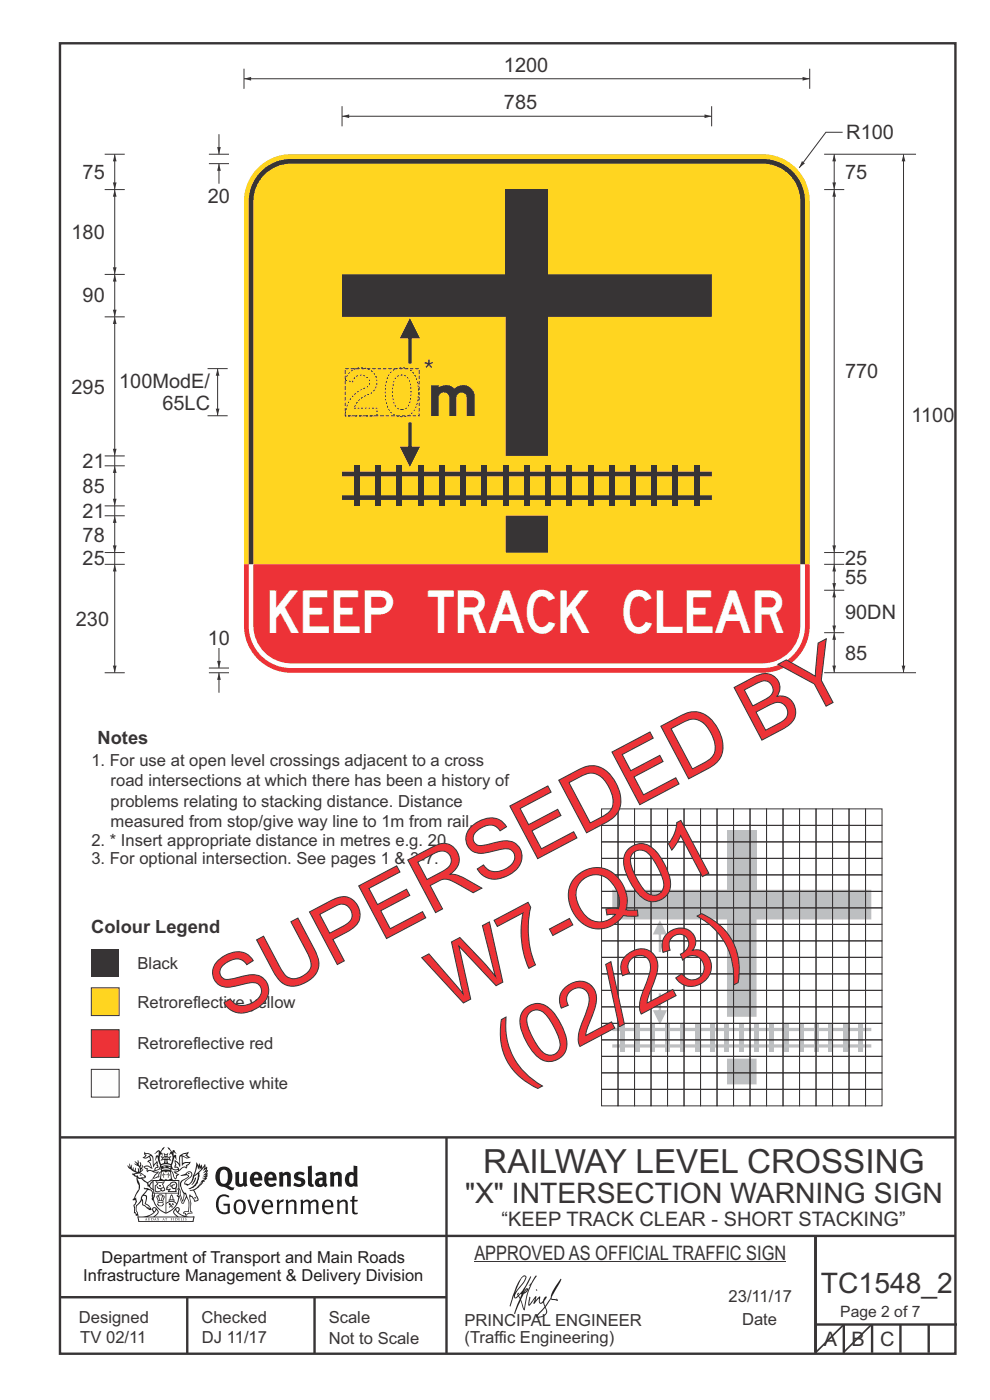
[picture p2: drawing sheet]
<svg xmlns="http://www.w3.org/2000/svg" width="210mm" height="297mm" viewBox="0 0 210 297" stroke-linecap="round" stroke-linejoin="round" font-family="sans-serif">
<g fill="none" stroke="#373435" stroke-width=".51">
<path d="M12.7 9.2h190v278h-190zM12.7 241.3h190M94.7 241.4v45.8M12.7 275.2h82M12.7 262.2h190.1M39.7 275.2v12M66.7 275.2v12M173 262.1v24.9M173 281h30M179 281v6M185 281v6M191 281v6"/>
<path d="M197 281v6"/>
</g>
<path d="M19.4 201.4h5.9v5.9h-5.9z" fill-rule="evenodd" fill="#373435"/>
<path d="M19.4 209.6h5.9v5.8h-5.9z" fill-rule="evenodd" fill="#ffd520" stroke="#373435" stroke-width=".21"/>
<path d="M19.4 218.4h5.9v5.9h-5.9z" fill-rule="evenodd" fill="#ed3237" stroke="#373435" stroke-width=".21"/>
<path d="M19.4 226.9h5.9v5.8h-5.9z" fill-rule="evenodd" fill="#fefefe" stroke="#373435" stroke-width=".21"/>
<path d="M179 281l-6 6" fill="none" stroke="#373435" stroke-width=".35"/>
<path d="M55.1 35.2a9.9 9.9 0 0 1 6.6-2.5h100.1a10 10 0 0 1 10 10v77h-120v-77a9.9 9.9 0 0 1 3.3-7.5z" fill-rule="evenodd" fill="#ffd520"/>
<path d="M55.4 36.4a8.9 8.9 0 0 1 6.3-2.7h100.1a9 9 0 0 1 9 9v78l-118-1v1v-78a8.9 8.9 0 0 1 2.6-6.3z" fill-rule="evenodd" fill="#373435"/>
<path d="M56.1 37.1a7.9 7.9 0 0 1 5.6-2.4h100.1a8 8 0 0 1 8 8v78h-116v-78a7.9 7.9 0 0 1 2.3-5.6z" fill-rule="evenodd" fill="#ffd520"/>
<path d="M51.8 119.7h120v13.1a10 10 0 0 1-10 9.9h-100.1a10 10 0 0 1-9.9-9.9z" fill-rule="evenodd" fill="#ed3237"/>
<path d="M52.8 119.7h118v13.1a9 9 0 0 1-9 8.9h-100.1a9 9 0 0 1-8.9-8.9z" fill-rule="evenodd" fill="#fefefe"/>
<path d="M53.8 119.7h116v13.1a8 8 0 0 1-8 7.9h-100.1a8 8 0 0 1-7.9-7.9z" fill-rule="evenodd" fill="#ed3237"/>
<path d="M178.7 28.1h-3.5l-5.7 7.5" fill="none" stroke="#373435" stroke-width=".21"/>
<path d="M170.1 34.2l.6 .4-1.2 1z" fill="#373435"/>
<path d="M177 134.2v8.5" fill="none" stroke="#373435" stroke-width=".21"/>
<g fill="#373435">
<path d="M177 134.2l.3 1.5h-.7z"/>
<path d="M176.6 141.2h.7l-.3 1.5z"/>
</g>
<path d="M174.8 134.2h4.3M177 125.2v9M174.8 142.7h19.5" fill="none" stroke="#373435" stroke-width=".21"/>
<g fill="#373435">
<path d="M177 125.2l.3 1.5h-.7z"/>
<path d="M176.6 132.7h.7l-.3 1.5z"/>
</g>
<path d="M177 119.7v5.5M174.8 125.2h4.3" fill="none" stroke="#373435" stroke-width=".21"/>
<g fill="#373435">
<path d="M177 119.7l.3 1.5h-.7z"/>
<path d="M176.6 123.7h.7l-.3 1.5z"/>
</g>
<path d="M177 40.2v79.5M174.8 119.7h4.3M174.8 117.2h4.3" fill="none" stroke="#373435" stroke-width=".21"/>
<g fill="#373435">
<path d="M177 40.2l.3 1.5h-.7z"/>
<path d="M176.6 115.7h.7l-.3 1.5z"/>
</g>
<path d="M177 32.7v7.5M174.8 40.2h4.3" fill="none" stroke="#373435" stroke-width=".21"/>
<g fill="#373435">
<path d="M177 32.7l.3 1.5h-.7z"/>
<path d="M176.6 38.7h.7l-.3 1.5z"/>
</g>
<path d="M72.6 24.7h78.4M151 22.5v4.3M174.8 32.7h19.5" fill="none" stroke="#373435" stroke-width=".21"/>
<g fill="#373435">
<path d="M72.6 24.7l1.5-.4v.8z"/>
<path d="M149.4 24.3l1.6 .4-1.6 .4z"/>
</g>
<path d="M51.8 16.7h120M171.8 14.6v4.2M72.6 22.5v4.3" fill="none" stroke="#373435" stroke-width=".21"/>
<g fill="#373435">
<path d="M51.8 16.7l1.5-.4v.8z"/>
<path d="M170.2 16.3l1.6 .4-1.6 .4z"/>
</g>
<path d="M51.8 14.6v4.2M191.7 32.7v110" fill="none" stroke="#373435" stroke-width=".21"/>
<g fill="#373435">
<path d="M191.7 32.7l.3 1.5h-.7z"/>
<path d="M191.3 141.2h.7l-.3 1.5z"/>
<path d="M107.3 109.4v7.8h8.9v-7.8zM107.3 61.2h8.9v35.5h-8.9z" fill-rule="evenodd"/>
<path d="M72.5 58.2h78.5v9h-78.5z" fill-rule="evenodd"/>
<path d="M72.5 105.1h78.5v1h-78.5zM72.5 100.1h78.5v1h-78.5z" fill-rule="evenodd"/>
<path d="M129.2 98.8h1.2v8.5h-1.2z" fill-rule="evenodd"/>
<path d="M75.1 98.8h1.2v8.5h-1.2z" fill-rule="evenodd"/>
<path d="M79.6 98.8h1.2v8.5h-1.2z" fill-rule="evenodd"/>
<path d="M84.1 98.8h1.3v8.5h-1.3z" fill-rule="evenodd"/>
<path d="M88.6 98.8h1.3v8.5h-1.3z" fill-rule="evenodd"/>
<path d="M93.1 98.8h1.3v8.5h-1.3z" fill-rule="evenodd"/>
<path d="M97.6 98.8h1.3v8.5h-1.3z" fill-rule="evenodd"/>
<path d="M102.1 98.8h1.3v8.5h-1.3z" fill-rule="evenodd"/>
<path d="M106.6 98.8h1.3v8.5h-1.3z" fill-rule="evenodd"/>
<path d="M111.1 98.8h1.3v8.5h-1.3z" fill-rule="evenodd"/>
<path d="M115.6 98.8h1.3v8.5h-1.3z" fill-rule="evenodd"/>
<path d="M120.1 98.8h1.3v8.5h-1.3z" fill-rule="evenodd"/>
<path d="M124.6 98.8h1.3v8.5h-1.3z" fill-rule="evenodd"/>
<path d="M133.7 98.8h1.2v8.5h-1.2z" fill-rule="evenodd"/>
<path d="M138.2 98.8h1.2v8.5h-1.2z" fill-rule="evenodd"/>
<path d="M142.7 98.8h1.2v8.5h-1.2z" fill-rule="evenodd"/>
<path d="M147.2 98.8h1.2v8.5h-1.2z" fill-rule="evenodd"/>
</g>
<g fill="#373435">
<path d="M84.8 94.7h4.3l-2.2 4.4zM86.6 89.6h.7v5.4h-.7z"/>
<path d="M86.9 67.5l2.2 4.3h-4.3zM86.6 71.6h.7v5.5h-.7z"/>
</g>
<path d="M73.2 78.2h15.7v10h-15.7z" fill="none" stroke="#373435" stroke-width=".21" stroke-dasharray=".8 .4" stroke-linecap="butt"/>
<path d="M107.3 40.2h8.9v24.9h-8.9z" fill-rule="evenodd" fill="#373435"/>
<path d="M24.3 119.7v23" fill="none" stroke="#373435" stroke-width=".21"/>
<g fill="#373435">
<path d="M24.3 119.7l.4 1.5h-.8z"/>
<path d="M23.9 141.2h.8l-.4 1.5z"/>
</g>
<path d="M22.2 119.7h4.3M22.2 117.2h4.3M24.3 109.4v7.8" fill="none" stroke="#373435" stroke-width=".21"/>
<g fill="#373435">
<path d="M24.3 109.4l.4 1.5h-.8z"/>
<path d="M23.9 115.7h.8l-.4 1.5z"/>
</g>
<path d="M24.3 98.8v10.6M22.2 109.4h4.3M22.2 107.3h4.3" fill="none" stroke="#373435" stroke-width=".21"/>
<g fill="#373435">
<path d="M24.3 98.8l.4 1.5h-.8z"/>
<path d="M23.9 105.8h.8l-.4 1.5z"/>
</g>
<path d="M24.3 67.2v31.6M22.2 98.8h4.3M22.2 96.7h4.3" fill="none" stroke="#373435" stroke-width=".21"/>
<g fill="#373435">
<path d="M24.3 67.2l.4 1.5h-.8z"/>
<path d="M23.9 95.2h.8l-.4 1.5z"/>
</g>
<path d="M24.3 58.2v9M22.2 67.2h4.3" fill="none" stroke="#373435" stroke-width=".21"/>
<g fill="#373435">
<path d="M24.3 58.2l.4 1.5h-.8z"/>
<path d="M23.9 65.7h.8l-.4 1.5z"/>
</g>
<path d="M22.2 58.2h4.3M24.3 40.2v18" fill="none" stroke="#373435" stroke-width=".21"/>
<g fill="#373435">
<path d="M24.3 40.2l.4 1.5h-.8z"/>
<path d="M23.9 56.7h.8l-.4 1.5z"/>
</g>
<path d="M46.2 78.2v10M44 88.2h4.3" fill="none" stroke="#373435" stroke-width=".21"/>
<g fill="#373435">
<path d="M46.2 78.2l.4 1.5h-.8z"/>
<path d="M45.8 86.7h.8l-.4 1.5z"/>
</g>
<path d="M46.4 34.7v4.3M44 78.2h4.3M22.2 142.7h4.3" fill="none" stroke="#373435" stroke-width=".21"/>
<path d="M46.4 34.7l.4 1.5h-.7z" fill="#373435"/>
<path d="M44.3 34.7h4.3M46.4 28.5v4.2" fill="none" stroke="#373435" stroke-width=".21"/>
<path d="M46.1 31.2h.7l-.4 1.5z" fill="#373435"/>
<path d="M44.3 32.7h4.3M46.4 142.7v4.3" fill="none" stroke="#373435" stroke-width=".21"/>
<path d="M46.4 142.7l.4 1.5h-.7z" fill="#373435"/>
<path d="M46.4 137.5v4.2M44.3 141.7h4.3" fill="none" stroke="#373435" stroke-width=".21"/>
<path d="M46.1 140.2h.7l-.4 1.5z" fill="#373435"/>
<path d="M24.3 32.7v7.5M24.3 117.2v2.5M44.3 142.7h4.3" fill="none" stroke="#373435" stroke-width=".21"/>
<g fill="#373435">
<path d="M24.3 32.7l.4 1.5h-.8z"/>
<path d="M23.9 38.7h.8l-.4 1.5z"/>
</g>
<path d="M22.2 32.7h4.3M22.2 40.2h4.3" fill="none" stroke="#373435" stroke-width=".21"/>
<g fill="#bdbfc1">
<path d="M154.2 224.6v5.4h6.3v-5.4zM154.2 190.8h6.3v24.9h-6.3z" fill-rule="evenodd"/>
<path d="M129.9 188.7h54.9v6.3h-54.9z" fill-rule="evenodd"/>
<path d="M129.9 221.6h54.9v.6h-54.9zM129.9 218.1h54.9v.6h-54.9z" fill-rule="evenodd"/>
<path d="M169.5 217.2h.9v5.9h-.9z" fill-rule="evenodd"/>
<path d="M131.7 217.2h.9v5.9h-.9z" fill-rule="evenodd"/>
<path d="M134.8 217.2h.9v5.9h-.9z" fill-rule="evenodd"/>
<path d="M138 217.2h.9v5.9h-.9z" fill-rule="evenodd"/>
<path d="M141.2 217.2h.8v5.9h-.8z" fill-rule="evenodd"/>
<path d="M144.3 217.2h.9v5.9h-.9z" fill-rule="evenodd"/>
<path d="M147.5 217.2h.8v5.9h-.8z" fill-rule="evenodd"/>
<path d="M150.6 217.2h.9v5.9h-.9z" fill-rule="evenodd"/>
<path d="M153.8 217.2h.8v5.9h-.8z" fill-rule="evenodd"/>
<path d="M156.9 217.2h.9v5.9h-.9z" fill-rule="evenodd"/>
<path d="M160.1 217.2h.8v5.9h-.8z" fill-rule="evenodd"/>
<path d="M163.2 217.2h.9v5.9h-.9z" fill-rule="evenodd"/>
<path d="M166.4 217.2h.8v5.9h-.8z" fill-rule="evenodd"/>
<path d="M172.7 217.2h.8v5.9h-.8z" fill-rule="evenodd"/>
<path d="M175.8 217.2h.9v5.9h-.9z" fill-rule="evenodd"/>
<path d="M179 217.2h.9v5.9h-.9z" fill-rule="evenodd"/>
<path d="M182.1 217.2h.9v5.9h-.9z" fill-rule="evenodd"/>
<path d="M154.2 176.2h6.3v17.4h-6.3z" fill-rule="evenodd"/>
</g>
<g fill="#bdbfc1">
<path d="M138.5 214.3h3l-1.5 3zM139.7 210.7h.5v3.8h-.5z"/>
<path d="M140 195.2l1.5 3h-3zM139.7 198.1h.5v3.9h-.5z"/>
</g>
<g fill="none" stroke="#373435" stroke-width=".21">
<path d="M127.6 171.6h3.5v3.5h-3.5zM127.6 175.1h3.5v3.5h-3.5zM127.6 178.6h3.5v3.5h-3.5zM131.1 171.6h3.5v3.5h-3.5zM131.1 175.1h3.5v3.5h-3.5zM131.1 178.6h3.5v3.5h-3.5zM134.6 171.6h3.5v3.5h-3.5zM134.6 175.1h3.5v3.5h-3.5zM134.6 178.6h3.5v3.5h-3.5zM138.1 171.6h3.5v3.5h-3.5zM138.1 175.1h3.5v3.5h-3.5zM138.1 178.6h3.5v3.5h-3.5z"/>
<path d="M141.6 171.6h3.5v3.5h-3.5zM141.6 175.1h3.5v3.5h-3.5zM141.6 178.6h3.5v3.5h-3.5zM145.1 171.6h3.5v3.5h-3.5zM145.1 175.1h3.5v3.5h-3.5zM145.1 178.6h3.5v3.5h-3.5zM148.6 171.6h3.5v3.5h-3.5zM148.6 175.1h3.5v3.5h-3.5zM148.6 178.6h3.5v3.5h-3.5zM152.1 171.6h3.5v3.5h-3.5zM152.1 175.1h3.5v3.5h-3.5zM152.1 178.6h3.5v3.5h-3.5z"/>
<path d="M155.6 171.6h3.5v3.5h-3.5zM155.6 175.1h3.5v3.5h-3.5zM155.6 178.6h3.5v3.5h-3.5zM159.1 171.6h3.5v3.5h-3.5zM159.1 175.1h3.5v3.5h-3.5zM159.1 178.6h3.5v3.5h-3.5zM162.6 171.6h3.5v3.5h-3.5zM162.6 175.1h3.5v3.5h-3.5zM162.6 178.6h3.5v3.5h-3.5zM166.1 171.6h3.5v3.5h-3.5zM166.1 175.1h3.5v3.5h-3.5zM166.1 178.6h3.5v3.5h-3.5z"/>
<path d="M169.6 171.6h3.5v3.5h-3.5zM169.6 175.1h3.5v3.5h-3.5zM169.6 178.6h3.5v3.5h-3.5zM173.1 171.6h3.5v3.5h-3.5zM173.1 175.1h3.5v3.5h-3.5zM173.1 178.6h3.5v3.5h-3.5zM176.6 171.6h3.5v3.5h-3.5zM176.6 175.1h3.5v3.5h-3.5zM176.6 178.6h3.5v3.5h-3.5zM180.1 171.6h3.5v3.5h-3.5zM180.1 175.1h3.5v3.5h-3.5zM180.1 178.6h3.5v3.5h-3.5z"/>
<path d="M183.6 171.6h3.5v3.5h-3.5zM183.6 175.1h3.5v3.5h-3.5zM183.6 178.6h3.5v3.5h-3.5zM127.6 199.6h3.5v3.5h-3.5zM127.6 196.1h3.5v3.5h-3.5zM127.6 192.6h3.5v3.5h-3.5zM127.6 189.1h3.5v3.5h-3.5zM127.6 185.6h3.5v3.5h-3.5zM127.6 182.1h3.5v3.5h-3.5zM131.1 199.6h3.5v3.5h-3.5zM131.1 196.1h3.5v3.5h-3.5zM131.1 192.6h3.5v3.5h-3.5z"/>
<path d="M131.1 189.1h3.5v3.5h-3.5zM131.1 185.6h3.5v3.5h-3.5zM131.1 182.1h3.5v3.5h-3.5zM134.6 199.6h3.5v3.5h-3.5zM134.6 196.1h3.5v3.5h-3.5zM134.6 192.6h3.5v3.5h-3.5zM134.6 189.1h3.5v3.5h-3.5zM134.6 185.6h3.5v3.5h-3.5zM134.6 182.1h3.5v3.5h-3.5zM138.1 199.6h3.5v3.5h-3.5zM138.1 196.1h3.5v3.5h-3.5zM138.1 192.6h3.5v3.5h-3.5z"/>
<path d="M138.1 189.1h3.5v3.5h-3.5zM138.1 185.6h3.5v3.5h-3.5zM138.1 182.1h3.5v3.5h-3.5zM141.6 199.6h3.5v3.5h-3.5zM141.6 196.1h3.5v3.5h-3.5zM141.6 192.6h3.5v3.5h-3.5zM141.6 189.1h3.5v3.5h-3.5zM141.6 185.6h3.5v3.5h-3.5zM141.6 182.1h3.5v3.5h-3.5zM145.1 199.6h3.5v3.5h-3.5zM145.1 196.1h3.5v3.5h-3.5zM145.1 192.6h3.5v3.5h-3.5z"/>
<path d="M145.1 189.1h3.5v3.5h-3.5zM145.1 185.6h3.5v3.5h-3.5zM145.1 182.1h3.5v3.5h-3.5zM148.6 199.6h3.5v3.5h-3.5zM148.6 196.1h3.5v3.5h-3.5zM148.6 192.6h3.5v3.5h-3.5zM148.6 189.1h3.5v3.5h-3.5zM148.6 185.6h3.5v3.5h-3.5zM148.6 182.1h3.5v3.5h-3.5zM152.1 199.6h3.5v3.5h-3.5zM152.1 196.1h3.5v3.5h-3.5zM152.1 192.6h3.5v3.5h-3.5z"/>
<path d="M152.1 189.1h3.5v3.5h-3.5zM152.1 185.6h3.5v3.5h-3.5zM152.1 182.1h3.5v3.5h-3.5zM155.6 199.6h3.5v3.5h-3.5zM155.6 196.1h3.5v3.5h-3.5zM155.6 192.6h3.5v3.5h-3.5zM155.6 189.1h3.5v3.5h-3.5zM155.6 185.6h3.5v3.5h-3.5zM155.6 182.1h3.5v3.5h-3.5zM159.1 199.6h3.5v3.5h-3.5zM159.1 196.1h3.5v3.5h-3.5zM159.1 192.6h3.5v3.5h-3.5z"/>
<path d="M159.1 189.1h3.5v3.5h-3.5zM159.1 185.6h3.5v3.5h-3.5zM159.1 182.1h3.5v3.5h-3.5zM162.6 199.6h3.5v3.5h-3.5zM162.6 196.1h3.5v3.5h-3.5zM162.6 192.6h3.5v3.5h-3.5zM162.6 189.1h3.5v3.5h-3.5zM162.6 185.6h3.5v3.5h-3.5zM162.6 182.1h3.5v3.5h-3.5zM166.1 199.6h3.5v3.5h-3.5zM166.1 196.1h3.5v3.5h-3.5zM166.1 192.6h3.5v3.5h-3.5z"/>
<path d="M166.1 189.1h3.5v3.5h-3.5zM166.1 185.6h3.5v3.5h-3.5zM166.1 182.1h3.5v3.5h-3.5zM169.6 199.6h3.5v3.5h-3.5zM169.6 196.1h3.5v3.5h-3.5zM169.6 192.6h3.5v3.5h-3.5zM169.6 189.1h3.5v3.5h-3.5zM169.6 185.6h3.5v3.5h-3.5zM169.6 182.1h3.5v3.5h-3.5zM173.1 199.6h3.5v3.5h-3.5zM173.1 196.1h3.5v3.5h-3.5zM173.1 192.6h3.5v3.5h-3.5z"/>
<path d="M173.1 189.1h3.5v3.5h-3.5zM173.1 185.6h3.5v3.5h-3.5zM173.1 182.1h3.5v3.5h-3.5zM176.6 199.6h3.5v3.5h-3.5zM176.6 196.1h3.5v3.5h-3.5zM176.6 192.6h3.5v3.5h-3.5zM176.6 189.1h3.5v3.5h-3.5zM176.6 185.6h3.5v3.5h-3.5zM176.6 182.1h3.5v3.5h-3.5zM180.1 199.6h3.5v3.5h-3.5zM180.1 196.1h3.5v3.5h-3.5zM180.1 192.6h3.5v3.5h-3.5z"/>
<path d="M180.1 189.1h3.5v3.5h-3.5zM180.1 185.6h3.5v3.5h-3.5zM180.1 182.1h3.5v3.5h-3.5zM183.6 199.6h3.5v3.5h-3.5zM183.6 196.1h3.5v3.5h-3.5zM183.6 192.6h3.5v3.5h-3.5zM183.6 189.1h3.5v3.5h-3.5zM183.6 185.6h3.5v3.5h-3.5zM183.6 182.1h3.5v3.5h-3.5zM127.6 213.6h3.5v3.5h-3.5zM127.6 210.1h3.5v3.5h-3.5zM127.6 206.6h3.5v3.5h-3.5z"/>
<path d="M127.6 203.1h3.5v3.5h-3.5zM127.6 217.1h3.5v3.5h-3.5zM131.1 213.6h3.5v3.5h-3.5zM131.1 210.1h3.5v3.5h-3.5zM131.1 206.6h3.5v3.5h-3.5zM131.1 203.1h3.5v3.5h-3.5zM131.1 217.1h3.5v3.5h-3.5zM134.6 213.6h3.5v3.5h-3.5zM134.6 210.1h3.5v3.5h-3.5zM134.6 206.6h3.5v3.5h-3.5zM134.6 203.1h3.5v3.5h-3.5zM134.6 217.1h3.5v3.5h-3.5z"/>
<path d="M138.1 213.6h3.5v3.5h-3.5zM138.1 210.1h3.5v3.5h-3.5zM138.1 206.6h3.5v3.5h-3.5zM138.1 203.1h3.5v3.5h-3.5zM138.1 217.1h3.5v3.5h-3.5zM141.6 213.6h3.5v3.5h-3.5zM141.6 210.1h3.5v3.5h-3.5zM141.6 206.6h3.5v3.5h-3.5zM141.6 203.1h3.5v3.5h-3.5zM141.6 217.1h3.5v3.5h-3.5zM145.1 213.6h3.5v3.5h-3.5zM145.1 210.1h3.5v3.5h-3.5z"/>
<path d="M145.1 206.6h3.5v3.5h-3.5zM145.1 203.1h3.5v3.5h-3.5zM145.1 217.1h3.5v3.5h-3.5zM148.6 213.6h3.5v3.5h-3.5zM148.6 210.1h3.5v3.5h-3.5zM148.6 206.6h3.5v3.5h-3.5zM148.6 203.1h3.5v3.5h-3.5zM148.6 217.1h3.5v3.5h-3.5zM152.1 213.6h3.5v3.5h-3.5zM152.1 210.1h3.5v3.5h-3.5zM152.1 206.6h3.5v3.5h-3.5zM152.1 203.1h3.5v3.5h-3.5z"/>
<path d="M152.1 217.1h3.5v3.5h-3.5zM155.6 213.6h3.5v3.5h-3.5zM155.6 210.1h3.5v3.5h-3.5zM155.6 206.6h3.5v3.5h-3.5zM155.6 203.1h3.5v3.5h-3.5zM155.6 217.1h3.5v3.5h-3.5zM159.1 213.6h3.5v3.5h-3.5zM159.1 210.1h3.5v3.5h-3.5zM159.1 206.6h3.5v3.5h-3.5zM159.1 203.1h3.5v3.5h-3.5zM159.1 217.1h3.5v3.5h-3.5zM162.6 213.6h3.5v3.5h-3.5z"/>
<path d="M162.6 210.1h3.5v3.5h-3.5zM162.6 206.6h3.5v3.5h-3.5zM162.6 203.1h3.5v3.5h-3.5zM162.6 217.1h3.5v3.5h-3.5zM166.1 213.6h3.5v3.5h-3.5zM166.1 210.1h3.5v3.5h-3.5zM166.1 206.6h3.5v3.5h-3.5zM166.1 203.1h3.5v3.5h-3.5zM166.1 217.1h3.5v3.5h-3.5zM169.6 213.6h3.5v3.5h-3.5zM169.6 210.1h3.5v3.5h-3.5zM169.6 206.6h3.5v3.5h-3.5z"/>
<path d="M169.6 203.1h3.5v3.5h-3.5zM169.6 217.1h3.5v3.5h-3.5zM173.1 213.6h3.5v3.5h-3.5zM173.1 210.1h3.5v3.5h-3.5zM173.1 206.6h3.5v3.5h-3.5zM173.1 203.1h3.5v3.5h-3.5zM173.1 217.1h3.5v3.5h-3.5zM176.6 213.6h3.5v3.5h-3.5zM176.6 210.1h3.5v3.5h-3.5zM176.6 206.6h3.5v3.5h-3.5zM176.6 203.1h3.5v3.5h-3.5zM176.6 217.1h3.5v3.5h-3.5z"/>
<path d="M180.1 213.6h3.5v3.5h-3.5zM180.1 210.1h3.5v3.5h-3.5zM180.1 206.6h3.5v3.5h-3.5zM180.1 203.1h3.5v3.5h-3.5zM180.1 217.1h3.5v3.5h-3.5zM183.6 213.6h3.5v3.5h-3.5zM183.6 210.1h3.5v3.5h-3.5zM183.6 206.6h3.5v3.5h-3.5zM183.6 203.1h3.5v3.5h-3.5zM183.6 217.1h3.5v3.5h-3.5zM127.6 231.1h3.5v3.5h-3.5zM127.6 227.6h3.5v3.5h-3.5z"/>
<path d="M127.6 220.6h3.5v3.5h-3.5zM127.6 224.1h3.5v3.5h-3.5zM131.1 231.1h3.5v3.5h-3.5zM131.1 227.6h3.5v3.5h-3.5zM131.1 220.6h3.5v3.5h-3.5zM131.1 224.1h3.5v3.5h-3.5zM134.6 231.1h3.5v3.5h-3.5zM134.6 227.6h3.5v3.5h-3.5zM134.6 220.6h3.5v3.5h-3.5zM134.6 224.1h3.5v3.5h-3.5zM138.1 231.1h3.5v3.5h-3.5zM138.1 227.6h3.5v3.5h-3.5z"/>
<path d="M138.1 220.6h3.5v3.5h-3.5zM138.1 224.1h3.5v3.5h-3.5zM141.6 231.1h3.5v3.5h-3.5zM141.6 227.6h3.5v3.5h-3.5zM141.6 220.6h3.5v3.5h-3.5zM141.6 224.1h3.5v3.5h-3.5zM145.1 231.1h3.5v3.5h-3.5zM145.1 227.6h3.5v3.5h-3.5zM145.1 220.6h3.5v3.5h-3.5zM145.1 224.1h3.5v3.5h-3.5zM148.6 231.1h3.5v3.5h-3.5zM148.6 227.6h3.5v3.5h-3.5z"/>
<path d="M148.6 220.6h3.5v3.5h-3.5zM148.6 224.1h3.5v3.5h-3.5zM152.1 231.1h3.5v3.5h-3.5zM152.1 227.6h3.5v3.5h-3.5zM152.1 220.6h3.5v3.5h-3.5zM152.1 224.1h3.5v3.5h-3.5zM155.6 231.1h3.5v3.5h-3.5zM155.6 227.6h3.5v3.5h-3.5zM155.6 220.6h3.5v3.5h-3.5zM155.6 224.1h3.5v3.5h-3.5zM159.1 231.1h3.5v3.5h-3.5zM159.1 227.6h3.5v3.5h-3.5z"/>
<path d="M159.1 220.6h3.5v3.5h-3.5zM159.1 224.1h3.5v3.5h-3.5zM162.6 231.1h3.5v3.5h-3.5zM162.6 227.6h3.5v3.5h-3.5zM162.6 220.6h3.5v3.5h-3.5zM162.6 224.1h3.5v3.5h-3.5zM166.1 231.1h3.5v3.5h-3.5zM166.1 227.6h3.5v3.5h-3.5zM166.1 220.6h3.5v3.5h-3.5zM166.1 224.1h3.5v3.5h-3.5zM169.6 231.1h3.5v3.5h-3.5zM169.6 227.6h3.5v3.5h-3.5z"/>
<path d="M169.6 220.6h3.5v3.5h-3.5zM169.6 224.1h3.5v3.5h-3.5zM173.1 231.1h3.5v3.5h-3.5zM173.1 227.6h3.5v3.5h-3.5zM173.1 220.6h3.5v3.5h-3.5zM173.1 224.1h3.5v3.5h-3.5zM176.6 231.1h3.5v3.5h-3.5zM176.6 227.6h3.5v3.5h-3.5zM176.6 220.6h3.5v3.5h-3.5zM176.6 224.1h3.5v3.5h-3.5zM180.1 231.1h3.5v3.5h-3.5zM180.1 227.6h3.5v3.5h-3.5z"/>
<path d="M180.1 220.6h3.5v3.5h-3.5zM180.1 224.1h3.5v3.5h-3.5zM183.6 231.1h3.5v3.5h-3.5zM183.6 227.6h3.5v3.5h-3.5zM183.6 220.6h3.5v3.5h-3.5zM183.6 224.1h3.5v3.5h-3.5z"/>
</g>
<g fill="#201e1e">
<path d="M47 248.3a2.55 2.55 0 0 0 0 2.7l.3 .1a.81 .81 0 0 0 1-.9v-.6a1.04 1.04 0 0 0-1.1-1.4zM46.3 247.9a1.82 1.82 0 0 1 2.1-.2 1.82 1.82 0 0 1 .9 1.9 2.29 2.29 0 0 1-.8 1.9l.7 .4h.5l-.2 .5a2.87 2.87 0 0 1-2-.6 2.12 2.12 0 0 1-1.7-3.1z" fill-rule="evenodd"/>
<path d="M49.9 248.7l.8-.1v1.9a.46 .46 0 0 0 .3 .7 .46 .46 0 0 0 .6-.3v-2.2l.7-.1v2.3l.2 .6-.5 .3-.3-.3a1.02 1.02 0 0 1-1.2 .3 1.02 1.02 0 0 1-.6-1.1z" fill-rule="evenodd"/>
<path d="M54 249.3l-.1 .5h.9a.49 .49 0 0 0-.2-.5 .49 .49 0 0 0-.6 0zM53.4 249a1.34 1.34 0 0 1 1.6-.3 1.34 1.34 0 0 1 .6 1.5v.2h-1.7a.77 .77 0 0 0 .5 .8 .77 .77 0 0 0 .9-.3l.3 .5a1.59 1.59 0 0 1-2 .1 1.59 1.59 0 0 1-.5-2z" fill-rule="evenodd"/>
<path d="M57 249.3l-.1 .5h1a.49 .49 0 0 0-.2-.5 .49 .49 0 0 0-.7 0zM56.4 249a1.34 1.34 0 0 1 1.6-.3 1.34 1.34 0 0 1 .7 1.5v.2h-1.8a.77 .77 0 0 0 .5 .8 .77 .77 0 0 0 .9-.3l.4 .5a1.59 1.59 0 0 1-2.1 .1 1.59 1.59 0 0 1-.5-2z" fill-rule="evenodd"/>
<path d="M59.2 248.8l.7-.2 .1 .3a.95 .95 0 0 1 1-.3 .95 .95 0 0 1 .7 .9v2.2h-.8v-2.3a.46 .46 0 0 0-.8 .1v2.2h-.8z" fill-rule="evenodd"/>
<path d="M62.6 248.9a1.75 1.75 0 0 1 2-.1l-.2 .6-.6-.2a.43 .43 0 0 0-.6 .3l.4 .3a1.04 1.04 0 0 1 1.2 1.1 1.04 1.04 0 0 1-1.4 .9l-1.2-.3 .3-.6 1 .3 .4-.3a.88 .88 0 0 0-1-.5l-.4-.3-.1-.3z" fill-rule="evenodd"/>
<path d="M65.3 247.5l.8-.2 .1 3.8 .3 .1 .1 .5a.88 .88 0 0 1-1-.1 .88 .88 0 0 1-.3-.9z" fill-rule="evenodd"/>
<path d="M67.8 250.5a.43 .43 0 0 0-.1 .6 .43 .43 0 0 0 .7-.1v-.6zM66.8 249a1.7 1.7 0 0 1 2.4 .1v1.9l.3 .4-.4 .5-.5-.4a1.03 1.03 0 0 1-1.7-.1 1.03 1.03 0 0 1 .8-1.5l.7-.1v-.4a.8 .8 0 0 0-1.2 .2z" fill-rule="evenodd"/>
<path d="M70 248.8l.7-.2 .1 .3a.95 .95 0 0 1 1-.3 .95 .95 0 0 1 .7 .9v2.2h-.8v-2.3a.46 .46 0 0 0-.8 .1v2.2h-.8z" fill-rule="evenodd"/>
<path d="M74.3 249.3a1.48 1.48 0 0 0 0 1.8h.5l.2-.2v-1.4l-.3-.2zM75 247.3l.8 .1 .1 4.3h-.7l-.1-.2a1.26 1.26 0 0 1-1.4 .1 1.26 1.26 0 0 1-.5-1.4 1.29 1.29 0 0 1 .4-1.3 1.29 1.29 0 0 1 1.4-.1z" fill-rule="evenodd"/>
<path d="M46.4 253.8a1.72 1.72 0 0 1 2.3 0l-.3 .3a1.24 1.24 0 0 0-1.4-.2 1.24 1.24 0 0 0-.6 1.3 1.49 1.49 0 0 0 1.2 2l.7-.2v-1.2h-.8l-.1-.4h1.3v1.9a1.93 1.93 0 0 1-2.2-.1 1.93 1.93 0 0 1-.7-2.2l.2-.7z" fill-rule="evenodd"/>
<path d="M50.4 255a1.65 1.65 0 0 0 .2 2.2 .99 .99 0 0 0 1-1.5 .78 .78 0 0 0-.4-.7 .78 .78 0 0 0-.8 0zM50 254.7a1.33 1.33 0 0 1 1.6 0 1.33 1.33 0 0 1 .5 1.4 1.31 1.31 0 0 1-1.3 1.5 1.31 1.31 0 0 1-1.2-1.6v-.5z" fill-rule="evenodd"/>
<path d="M52.5 254.6l.4-.1 .9 2.5 .8-2.5h.5l-1.1 3.1h-.5z" fill-rule="evenodd"/>
<path d="M56.3 255.1l-.2 .7h1.3a.7 .7 0 0 0-.3-.9 .7 .7 0 0 0-.8 .2zM55.9 254.9a1.22 1.22 0 0 1 1.5-.3 1.22 1.22 0 0 1 .5 1.5h-1.8a.93 .93 0 0 0 .5 1.1 .93 .93 0 0 0 1.1-.3l.2 .3a1.43 1.43 0 0 1-1.8 .2 1.43 1.43 0 0 1-.6-1.7z" fill-rule="evenodd"/>
<path d="M58.7 254.6l.4-.1 .1 .5 .4-.4 .6-.1-.2 .5a.66 .66 0 0 0-.8 .7v1.8h-.4z" fill-rule="evenodd"/>
<path d="M60.6 254.6l.4-.1 .1 .4a.94 .94 0 0 1 1-.4 .94 .94 0 0 1 .8 .8v2.2h-.5l-.1-2.5a.81 .81 0 0 0-1.2 .3v2.2h-.4z" fill-rule="evenodd"/>
<path d="M63.7 254.6l.5-.1 .1 .4 .4-.3a.78 .78 0 0 1 1.1 .4 .9 .9 0 0 1 1-.5 .9 .9 0 0 1 .8 .8v2.2h-.5l-.1-2.4a.67 .67 0 0 0-1.1 .3v2.1h-.5v-2.3l-.4-.3-.7 .4v2.2h-.5z" fill-rule="evenodd"/>
<path d="M69 255.1l-.1 .7h1.3a.7 .7 0 0 0-.3-.9 .7 .7 0 0 0-.9 .2zM68.7 254.9a1.22 1.22 0 0 1 1.5-.3 1.22 1.22 0 0 1 .5 1.5h-1.8a.93 .93 0 0 0 .4 1.1 .93 .93 0 0 0 1.2-.3l.1 .3a1.44 1.44 0 0 1-1.7 .2 1.44 1.44 0 0 1-.6-1.7z" fill-rule="evenodd"/>
<path d="M71.4 254.6l.5-.1 .1 .4a.94 .94 0 0 1 1-.4 .94 .94 0 0 1 .8 .8v2.2h-.5l-.1-2.5a.81 .81 0 0 0-1.2 .3v2.2h-.4z" fill-rule="evenodd"/>
<path d="M74.7 253.8l.5-.1v.8h.7l-.1 .4h-.6v2.2l.1 .1h.5l.1 .3a.75 .75 0 0 1-1.2-.5v-2.1h-.4v-.4h.4z" fill-rule="evenodd"/>
<path d="M30.8 244.8l1.1 .2-.9 .6h-.4l.6-.6zM31.8 245.3h.2a2.44 2.44 0 0 1 .4 1.9l.1 .5 .7-1-.1 .5 .3 .4a.57 .57 0 0 0-.6 .7l-1-.1-.5 .2 .2-.5-.8-.3 .7-.1 .9 .5 .1-.1-.6-1.3-.2-.2 .5-.1zM30.7 244.3l-.1 .5 .2 .3-.6 .4a1.04 1.04 0 0 0 1.4-.1l.2 .7-.3 .1-.2 .4a.94 .94 0 0 1 .8 1l-.2-.1a1.16 1.16 0 0 0-1.5 0l.3 .4 .4 .1 .1 .6 .2 .1 .1-.2a.94 .94 0 0 1 1.1 .2h.8l-1.2 1.3a1.13 1.13 0 0 0 1.2-.3h.4l-.1-.4 .5-.8a.83 .83 0 0 0-.6 1.1l-.3-.1-.7 .4 1.1-1.4-.5 .1-.5-.1 1.3-.5-.1-.1-.9 .3v-.3l.2-.1h.3l.1-.3-.2-.4v-.5l-.1-.4-.7 1v-.8a1.42 1.42 0 0 0-1.6-1.8z" fill-rule="evenodd"/>
<path d="M38.5 245.1l.5-.3 .7-.1-.6 .4 .8 .4-.3 .1zM38.3 245.3h.2l.1 2a1.69 1.69 0 0 1 1.6-.6l-.8 .5 .1 .4a1.1 1.1 0 0 0-1.5 .6l-.1-.4-.2-.2-.5-.1 .3-.4-.3-.7a1.42 1.42 0 0 1 .8 1.2l.2-.2zM37.1 246l.1 1.1-.2 .2 .1 .5h.5l.1 .1a.96 .96 0 0 1-1.1-.1l-.1 .2a1.06 1.06 0 0 0 1.3 .2v.1a.72 .72 0 0 1-1 .2l.3 .4 .6 .3-.4 .1-.1 .7-.2-.4-.4-1-.4-.4 .4 .8a1.54 1.54 0 0 0 .7 1.2l.2-.2a.58 .58 0 0 1 .4-.8l.2-.2h-.3l-.5-.3 .9-.4a.93 .93 0 0 1 1.2-.6v.2l.2-.1 .1-.5a.99 .99 0 0 0 .7-.9l-1.3 .2-.3 .2-.1-1.5 .9 .5 .9-.3-.4-.1-.5-.4 .4-.7-.6 .3a1.46 1.46 0 0 0-1.4 2v.4l-.2-.4z" fill-rule="evenodd"/>
<path d="M35.6 248.8l.2 .1-.1 .3 .4 .1h-.4v.5l-.1-.5-.3-.1h.3z" fill-rule="evenodd"/>
<path d="M34.6 248.8l.2 .1v.3h.3l-.3 .1-.1 .5v-.5h-.4l.4-.1z" fill-rule="evenodd"/>
<path d="M34.3 248.6a.57 .57 0 0 1 .9 .2 .57 .57 0 0 1 .9-.2l.2 1.4-.2 .1a.57 .57 0 0 1-.9-.1 .69 .69 0 0 1-1.1 0zM34.2 247.9l-.3 2.2-.2 .3h3l-.2-.3-.3-2.2h-.2v.3l-.8-.1-.8 .1v-.3z" fill-rule="evenodd"/>
<path d="M34.2 252.3a.3 .3 0 0 0 .6 0 .3 .3 0 0 0-.6 0zM33.3 250.8l.3 .3-.3 .4a.79 .79 0 0 0 0 1.2l.8-.2-.1-.3a.55 .55 0 0 1-.7-.5l.1-.1 .2 .3 .3 .2 .8-.2-.4-.7 .4-.4-.7 .1zM33 250.6l1.1 .2 .9-.2-.4 .6 .4 1.1a.56 .56 0 0 1-.8 .4h-.2a.73 .73 0 0 1-.9 .2 .73 .73 0 0 1-.3-1v-.4l.6-.4z" fill-rule="evenodd"/>
<path d="M35.6 251.7l.7-.5a.58 .58 0 0 1 1-.1 .58 .58 0 0 1-.4 .9l-.3-.3a.43 .43 0 0 1 .6-.3v-.1a.57 .57 0 0 0-.8 .2l-.2-.1-.3 .2 .4 .1a.55 .55 0 0 0 .9 .5v.5h-1.3l.3-.4-.1-.2-.6 .2 .2-.3-.2-.1zM35.4 251.6l-.1 .3a.39 .39 0 0 0 .2 .6l.3-.1-.2 .5h1.9l-.1-.8a.86 .86 0 0 0-.1-1.3 .86 .86 0 0 0-1.3 .4z" fill-rule="evenodd"/>
<path d="M36 254.6h.8v.3l-.8-.1zM36.4 253.6l.2 .9h-.4zM36.4 253.4l-.3 .4-.1 .7h-.2v.4l-.7 .4 .2 .1a1.48 1.48 0 0 1 2.1 .1l.2-.1-.6-.5v-.4h-.2l-.1-.7z" fill-rule="evenodd"/>
<path d="M35.8 255.2l.4 .1 .1 .4 .3-.3-.2-.2a.38 .38 0 0 1 .5 .5l-.2-.2-.3 .3 .3 .2-.3 .3-.1-.4-.4 .3-.1-.1 .4-.3-.1-.2-.2 .1z" fill-rule="evenodd"/>
<path d="M34.5 253.9l.2-.1v.2l-.2 .7h-.2zM33.6 255.1h.9v.2a.55 .55 0 0 1-.8 .4v-.2h-.2zM33.4 253.8l.2 .1 .2 .8h-.2zM33.6 254.8h.8l.1 .2h-.8zM33.8 253.6h.5l-.2 1.1h-.1zM33.3 253.6l-.1 .4 .3 1.1a.48 .48 0 0 0-.1 .5 .48 .48 0 0 0 .5 .3h.5a.49 .49 0 0 0 .2-.8l.3-1.1-.1-.4a1.42 1.42 0 0 0-1.5 0z" fill-rule="evenodd"/>
<path d="M33.7 251.4h.4l.1 .3h-.3z" fill-rule="evenodd"/>
<path d="M41.3 249.9l.3-.2-.2 .9-.6 .7h-.2l.5-.6z" fill-rule="evenodd"/>
<path d="M39.7 248.9l.3-.2 .5 .1a.88 .88 0 0 1-.6 1.2 1.22 1.22 0 0 0-.8 1.3l.5 .1a.72 .72 0 0 0 .9-.3l.5-.9 .2-.6 .8-.6v.3a2.85 2.85 0 0 1-2 2.8l.1 .1a2.13 2.13 0 0 0 1.9-1.4v-.3a2.01 2.01 0 0 0 .3-1.7l1.1-1.3-.4 .9 .7-.4-.7 .9 .8-.4-.8 .9 .7-.2-.9 .6 .8-.2-.8 .5h.7l-.8 .2 .3 .2-.4 .1 .2 .3h-.4l.2 .3-.4-.1 .1 .3h-.1a2.16 2.16 0 0 1-2 1l.1 .2h.4a.76 .76 0 0 1 .7 .7l.5 1.2-.6 .2a1.45 1.45 0 0 0-1.1-1.3l.2 1.8-.1 1.9 .4 .2a1.07 1.07 0 0 0-1.2 .4v-.3l-.5-.1a.87 .87 0 0 1 1.1-.1v-.8a4.4 4.4 0 0 0-.6-3l-.1-.4h-.2a2.16 2.16 0 0 1-.7-2.1l.3-.4 1.2-.8a.55 .55 0 0 0-.4-.7zM37.8 252.3a.76 .76 0 0 1 .3 1l.6 1.6 .4-1.6 .2 .1a.61 .61 0 0 1-.1 .9l-.3 .8-.2 .1-.7-1.7-.3 .2a1.18 1.18 0 0 0 .1-1.4zM41.8 247.3l.2 .8 .3-.5v.6l.4-.5a1.9 1.9 0 0 1-1.2 1.4l-.3 .3zM38.2 249.4l1.4-.1 .2 .1v.3l-.5 .3a1.26 1.26 0 0 0-.9 1.9l.2 .7a1.84 1.84 0 0 1 .1 2l-.4-1.3a.96 .96 0 0 0-.4-1.2l-.4 .2a.78 .78 0 0 1 0 1.3l.1 .2h.4l.4 1.1a.38 .38 0 0 0 .2 .4 .38 .38 0 0 0 .4 0l.6-1.3a2.94 2.94 0 0 1 .4 2.6l-.1 .4h-.8l-.3 .3v.2h.4l.1 .4 .2 .1a1.02 1.02 0 0 1 1.3-.5v-.4l-.3-.2 .1-1.7-.3-1.4 .1 .1a1.14 1.14 0 0 1 .8 .9 .63 .63 0 0 0 .8-.1 .63 .63 0 0 0-.2-.9l-.6-1.3 .9-.6 .2-.3h.3l-.1-.3h.4l-.1-.2h.3l-.1-.4 .5-.1-.2-.2 .6-.3v-.2h-.2l.4-.6-.3 .1 .3-.5-.4 .1 .4-.5v-.3l-.3 .1 .2-.6-.1-.2-.4 .3v-.9l-.6 .9-.2-.8-.2 .5-.3-.8-.1 .6-.5-.8-.1 1.4-.6 1.9a1.81 1.81 0 0 1-1 1.5l-.6-.2a1.75 1.75 0 0 1 1.1-1.3 .75 .75 0 0 0 .1-1.2 .75 .75 0 0 0-1.2 .4z" fill-rule="evenodd"/>
<path d="M41.2 254h.3l.2 .2h-.4z" fill-rule="evenodd"/>
<path d="M29.4 258.3h11.6l-.1 .8h-11.4zM31.3 258.1l.5-.2a2.48 2.48 0 0 0 1.4-1.3l.3 .6-.5 .6-.5 .3zM32.5 256.4l.3-.1 .2 .1-.3 .6zM37.2 256.6a2.65 2.65 0 0 0 1.8 1.5h-1.1l-.5-.3-.5-.6zM37.4 256.4l.2-.1 .3 .1-.3 .6zM29.2 258l.1 1.2h11.8l.2-1.1-.2-.1a4.1 4.1 0 0 1-3.3-.8l.3-.4-.1-.6a1.06 1.06 0 0 0-1.3 .9l.2 .5 .6 .5h-4.7l.3-.2a.84 .84 0 0 0 .6-.7 .84 .84 0 0 0-.5-.8l-.3-.3-.5 .1-.1 .6 .3 .4a4.2 4.2 0 0 1-3.4 .8z" fill-rule="evenodd"/>
<path d="M31 258.5l.1 .3h-.2zM31 258.4l-.3 .5 .4-.1 .2 .1z" fill-rule="evenodd"/>
<path d="M31.3 258.4h.3v.5a.25 .25 0 0 0 .2-.2 .25 .25 0 0 0-.1-.3h.1a.29 .29 0 0 1 0 .4 .29 .29 0 0 1-.4 0 .29 .29 0 0 1 0-.4z" fill-rule="evenodd"/>
<path d="M32.2 258.4a.22 .22 0 0 1 .3 .2 .22 .22 0 0 1-.3 .2zM32 258.4l.1 .5a.33 .33 0 0 0 .4 0 .33 .33 0 0 0 0-.5 .33 .33 0 0 0-.5 0z" fill-rule="evenodd"/>
<path d="M32.9 258.5l.1 .3h-.2zM32.9 258.4l-.2 .5 .3-.1 .2 .1z" fill-rule="evenodd"/>
<path d="M33.3 258.4h.2l.1 .2 .2-.2-.2 .2 .2 .3-.3-.2-.1 .2h-.1l.2-.2z" fill-rule="evenodd"/>
<path d="M34.7 258.5l.1 .3h-.2zM34.7 258.4l-.3 .5 .4-.1 .2 .1z" fill-rule="evenodd"/>
<path d="M35 258.4h.5h-.2v.5h-.2l.1-.5z" fill-rule="evenodd"/>
<path d="M36.2 258.4h.3h-.1v.2h.1l-.1 .1v.2h-.2z" fill-rule="evenodd"/>
<path d="M36.7 258.4h.2v.5h-.2z" fill-rule="evenodd"/>
<path d="M37.3 258.4a.22 .22 0 0 1 .3 .2 .22 .22 0 0 1-.3 .2zM37.1 258.4v.5a.33 .33 0 0 0 .5 0 .33 .33 0 0 0 0-.5 .33 .33 0 0 0-.5 0z" fill-rule="evenodd"/>
<path d="M37.8 258.4h.4h-.2v.2h.1l-.1 .1v.2h.2h-.4z" fill-rule="evenodd"/>
<path d="M38.4 258.4h.2l-.1 .4 .2 .1h-.3z" fill-rule="evenodd"/>
<path d="M38.9 258.4h.2v.5h-.2z" fill-rule="evenodd"/>
<path d="M39.3 258.4h.2l-.1 .1 .2 .3-.2 .1h-.1v-.1h.2z" fill-rule="evenodd"/>
<path d="M34.2 247.3a1.51 1.51 0 0 1 2 .1 2.67 2.67 0 0 0-2.1 0zM35.7 247.5l.4 .1 .1 .3-.4-.2zM34.6 247.5l.5-.1 .1 .2-.4 .1zM34 247.7l.3 .1-.3 .1zM34.9 246.7l.3-.1 .3 .1zM34.9 245.5h.2v.4h-.2zM35 244.9l.2 .2 .2-.2-.1 .4h-.2zM35.1 246.1h.2l.1 .4-.2-.1-.2 .1zM35.3 245.5h.2v.4h-.2zM34.4 245.5l.3 .1 .1 .3-.4 .1 .2-.3zM35.7 245.6l.3-.1-.2 .2 .2 .3-.4-.1zM32.7 244.8l1-.5-.1 .9-.2-.1-.3 .1-.3 1.1 .5-.9 .3 .8a1.84 1.84 0 0 1 .2 1.8l.4 .1a2.48 2.48 0 0 1 2.2 0l.2-.3-.2-.6 .7-1.8 .4 .7-.2-1.1h-.2l-.2 .2v-.9l.6 .5-.6-.8-.3 .1-.1 .4-.5-.9-.5-.3 .2 .4 .6 .6-.5 .8 .4-.4a2.06 2.06 0 0 1 0 2.3l-.5-.2-.2-.7 .1-.1 .8 .3-.4-.6 .4-.5-.7 .2-.2-.1 .2-.8-.5 .4-.5-.4 .2 .8-.2 .1-.7-.2 .4 .5-.4 .6 .8-.3 .1 .1-.2 .7-.5 .2a2.02 2.02 0 0 1 0-2.3l.3 .6-.1-.7-.3-.1 .8-1.2-.4 .3-.5 .8-.2-.3a.8 .8 0 0 0-.8 .5z" fill-rule="evenodd"/>
<path d="M29.2 249.9l.3 .2a.61 .61 0 0 1 .8 .4l.3 .2a.8 .8 0 0 1 .6 1l.4 .1 .5 .5a1 1 0 0 1 .5 1.1l-.1 .6v-.4h-.1a.96 .96 0 0 0-.8-1.3l-.2-.2h-.7l-.1-.2-.1 .1 .1 .3h.6l-1.2 1.4-.2 .9-.4 .6a1.33 1.33 0 0 0-.5 1.8l.2 .5a1.26 1.26 0 0 1-.5-1.4l-.1-.4a1.56 1.56 0 0 0 .4-1.7l-.3 .3 .2-.6a3.2 3.2 0 0 0 .7-3zM30.4 253.7h.4a2.06 2.06 0 0 1-.1 1.7l.7 .4 .4 .5-.6-.1-.8-.7-.1-.9a.51 .51 0 0 1 .1-.9zM28.6 249.1a1.52 1.52 0 0 1 2.1 .6l-1.1 .2-.2-.1-.1-.5-.5 .1zM27.5 246.8v.9l-.3-.4h-.1a3.1 3.1 0 0 0 1.9 1.6h-1l.5 .7 .5 .1 .1 1a1.84 1.84 0 0 1-.3 2.5l-.4 .9-.3 .4 .2 .1 .4-.1 .1 .4-.2 .5-.3 .2 .1 1.8 .2-.1 .3 .6h.1l.4-.1-.1-.4a1.3 1.3 0 0 1-.1-1.7l.9-1.1 .1 1.1 .6 .3 .5 .5 .1-.1 .2 .3h.5a1.85 1.85 0 0 0-1.2-1.4l.1-.3a1.39 1.39 0 0 0 0-1.4l-.5-.1 .5-.6a.66 .66 0 0 1 .9-.4 .66 .66 0 0 1 .3 .9l-.1 .4h.2v.1l-.1 .3 .2 .5 .1-.2a2.24 2.24 0 0 0 .1-2.2 .73 .73 0 0 1-.7-.7 .73 .73 0 0 1 .6-.8v-.2a.94 .94 0 0 0-.9 .8 .48 .48 0 0 1-.1-.5 .48 .48 0 0 1 .5-.3l.5-.2a.51 .51 0 0 0-.8 .1l-.5 .3-1-.8 .6-.1 .2-.5-1.2-.6 .5-.5v-.4l-.5 .5 .1-.2a.69 .69 0 0 0 .2-1.1v.5l-.2 .2v-1l-.3-.3 .1 .6-.1 .2-.4-1.2v.7l-.6-.4 .5 .7-.6-.3 .3 .3a1 1 0 0 1 .7 1.5l-.2-.8v.8l-.5-.2v-.7l-.2 .6-.2-.1-.1-.6-.2 .5-.2-.3 .1-.7-.2 .5z" fill-rule="evenodd"/>
<path d="M29.6 249.3l.2-.2 .3 .3z" fill-rule="evenodd"/>
<path d="M32.4 250.3h5.6v2.1l-.2-.1v-1.8h-5.2v2.5h5.2v-.7l.1 .2-.1 1.1v-.4h-2.5v4a4.1 4.1 0 0 0 2.6-3.5l.1-.2a4 4 0 0 1-2.8 4 4.2 4.2 0 0 1-2.8-4.7l.1 1.2 .1-.1a3.8 3.8 0 0 0 2.5 3.3v-4h-2.5l-.2-.8z" fill-rule="evenodd"/>
<circle cx="40" cy="248.9" r=".17"/>
</g>
<g fill="#252726">
<path d="M111.6 273.7l.2-.2-.5 .7zM110.4 274.5l.3 .1-.3 .7-.3-.4zM110.9 270.9l.5-.1a9.3 9.3 0 0 1-2 3.2l-.1 .2 1-2.5zM110.6 271a14.7 14.7 0 0 0-2.2 4.9l-.3 1.2 .1 .1 .8-2.4a.42 .42 0 0 0 .2 .7 .42 .42 0 0 0 .6-.3l.2-.2 .2 .6-1.1 3.1h.2l1.1-2.8 .6 1.9 .2 .2 .2-.5a13.5 13.5 0 0 1 2-6.2l.5-.5-.2-.2-1.6 2.1 .4-.1a14.9 14.9 0 0 0-1.3 5.1l-.4-1.2a1.39 1.39 0 0 1 .2-1.8l.1-.2a.92 .92 0 0 0 .8-1.2 .75 .75 0 0 0-.7 .7l-.2 .2 1.6-3.4h-.1l-.4 .7a10.5 10.5 0 0 1-2.2 3.2l.2-.4a.32 .32 0 0 0-.4 .2 .32 .32 0 0 0 .1 .4l-.5 .4a3.2 3.2 0 0 1 1.1-2.3l.5-.6a2.49 2.49 0 0 0 .7-1.6l-.3-.2z" fill-rule="evenodd"/>
<path d="M115.6 277.5a1.15 1.15 0 0 1 .1 1.3 1.15 1.15 0 0 1-1.2 .5h-.5zM112.3 275.1l-.3 1.7 .3 .2 1.2-1.5-.3 1.1 1.1-1.2a.94 .94 0 0 0 .4 1.2l.5-.3 .3 .9-1.2 1.3a.98 .98 0 0 0-.5 1 1.9 1.9 0 0 0 2.3-1.3l-.1-.3a1.02 1.02 0 0 1 .3-1.4l.5-.9 1.5 .3-.2-.5v.3l-1.1-.2v-.2l2-3.6 .1-.3-.1-.1-1.8 2.7a6.6 6.6 0 0 1-1.5 3l-.2-.2a1.01 1.01 0 0 1 .4-1.4l.1-.2-.3-.2-.3 .5-.2 .5-.5 .4-.2-.4 .1-.9-.2-.1-.8 .9 .2-.9h-.1l-1.4 1.7 .2-1.4v-.1z" fill-rule="evenodd"/>
<path d="M113.7 273.5l.3 .3h-.3z" fill-rule="evenodd"/>
</g>
<path d="M100.6 267.7h66.2" fill="none" stroke="#373435" stroke-width=".21"/>
<path d="M184.9 281l-6 6" fill="none" stroke="#373435" stroke-width=".35"/>
<g font-size="17.6" fill="#ed3237">
<text x="95.2" y="214.4" transform="rotate(-28 95.2 214.4)">W7-Q01</text>
<text x="48.7" y="216.7" transform="rotate(-28 48.7 216.7)">SUPERSEDED BY</text>
<text x="108.7" y="229.6" transform="rotate(-28 108.7 229.6)">(02/23)</text>
</g>
<text font-size="10" fill="#373435" x="73.2" y="88.2">20</text>
<text font-size="9" fill="#fefefe" x="57.3" y="134.2">KEEP TRACK CLEAR</text>
<text font-size="7.1" fill="#373435" x="102.5" y="248.9">RAILWAY LEVEL CROSSING</text>
<text font-size="6.5" fill="#373435" x="91.4" y="88.2">m</text>
<g font-size="6" fill="#373435">
<text x="98.6" y="255.1">&quot;X&quot; INTERSECTION WARNING SIGN</text>
<text x="174.1" y="274.2">TC1548_2</text>
</g>
<text font-size="4.9" fill="#373435" x="89.7" y="79.8">*</text>
<g font-size="4.2" fill="#373435">
<text x="106.9" y="15.2">1200</text>
<text x="106.9" y="23.2">785</text>
<text x="179.5" y="29.4">R100</text>
<text x="17.5" y="37.9">75</text>
<text x="179.3" y="37.9">75</text>
<text x="44.1" y="43">20</text>
<text x="15.2" y="50.7">180</text>
<text x="17.5" y="64.2">90</text>
<text x="15.2" y="83.5">295</text>
<text x="25.3" y="82.2">100ModE/</text>
<text x="179.3" y="80.2">770</text>
<text x="34.5" y="87">65LC</text>
<text x="193.4" y="89.6">1100</text>
<text x="17.5" y="99.3">21</text>
<text x="17.5" y="104.6">85</text>
<text x="17.5" y="109.9">21</text>
<text x="17.5" y="120">25</text>
<text x="17.5" y="114.9">78</text>
<text x="179.3" y="120">25</text>
<text x="179.3" y="123.9">55</text>
<text x="179.3" y="131.4">90DN</text>
<text x="16.1" y="132.7">230</text>
<text x="44.1" y="136.9">10</text>
<text x="179.3" y="140">85</text>
<text x="106.4" y="260">“KEEP TRACK CLEAR - SHORT STACKING”</text>
<text x="100.6" y="267.2">APPROVED AS OFFICIAL TRAFFIC SIGN</text>
<text x="174.7" y="285.6">A</text>
<text x="180.6" y="285.6">B</text>
<text x="186.7" y="285.6">C</text>
</g>
<g font-size="3.9" fill="#373435">
<text x="20.7" y="157.8">Notes</text>
<text x="19.4" y="197.8">Colour Legend</text>
</g>
<g font-size="3.5" fill="#373435">
<text x="19.4" y="162.5">1. For use at open level crossings adjacent to a cross</text>
<text x="23.5" y="166.8">road intersections at which there has been a history of</text>
<text x="23.5" y="171.2">problems relating to stacking distance. Distance</text>
<text x="19.4" y="179.4">2. * Insert appropriate distance in metres e.g. 20.</text>
<text x="23.5" y="175.5">measured from stop/give way line to 1m from rail.</text>
<text x="19.4" y="183.4">3. For optional intersection. See pages 1 &amp; 3-7.</text>
<text x="29.2" y="205.6">Black</text>
<text x="29.2" y="213.7">Retroreflective yellow</text>
<text x="29.2" y="222.6">Retroreflective red</text>
<text x="29.2" y="231">Retroreflective white</text>
<text x="16.7" y="280.6">Designed</text>
<text x="42.7" y="280.6">Checked</text>
<text x="69.7" y="280.6">Scale</text>
<text x="98.5" y="281.3">PRINCIPAL ENGINEER</text>
<text x="154.5" y="276.1">23/11/17</text>
<text x="157.4" y="281.2">Date</text>
<text x="17" y="284.8">TV 02/11</text>
<text x="42.8" y="284.8">DJ 11/17</text>
<text x="69.7" y="285.2">Not to Scale</text>
<text x="98.5" y="284.8">(Traffic Engineering)</text>
</g>
<g font-size="3.5" fill="#201e1e">
<text x="21.6" y="267.9">Department of Transport and Main Roads</text>
<text x="17.7" y="271.8">Infrastructure Management &amp; Delivery Division</text>
</g>
<text font-size="3.3" fill="#373435" x="178.2" y="279.4">Page 2 of 7</text>
</svg>
